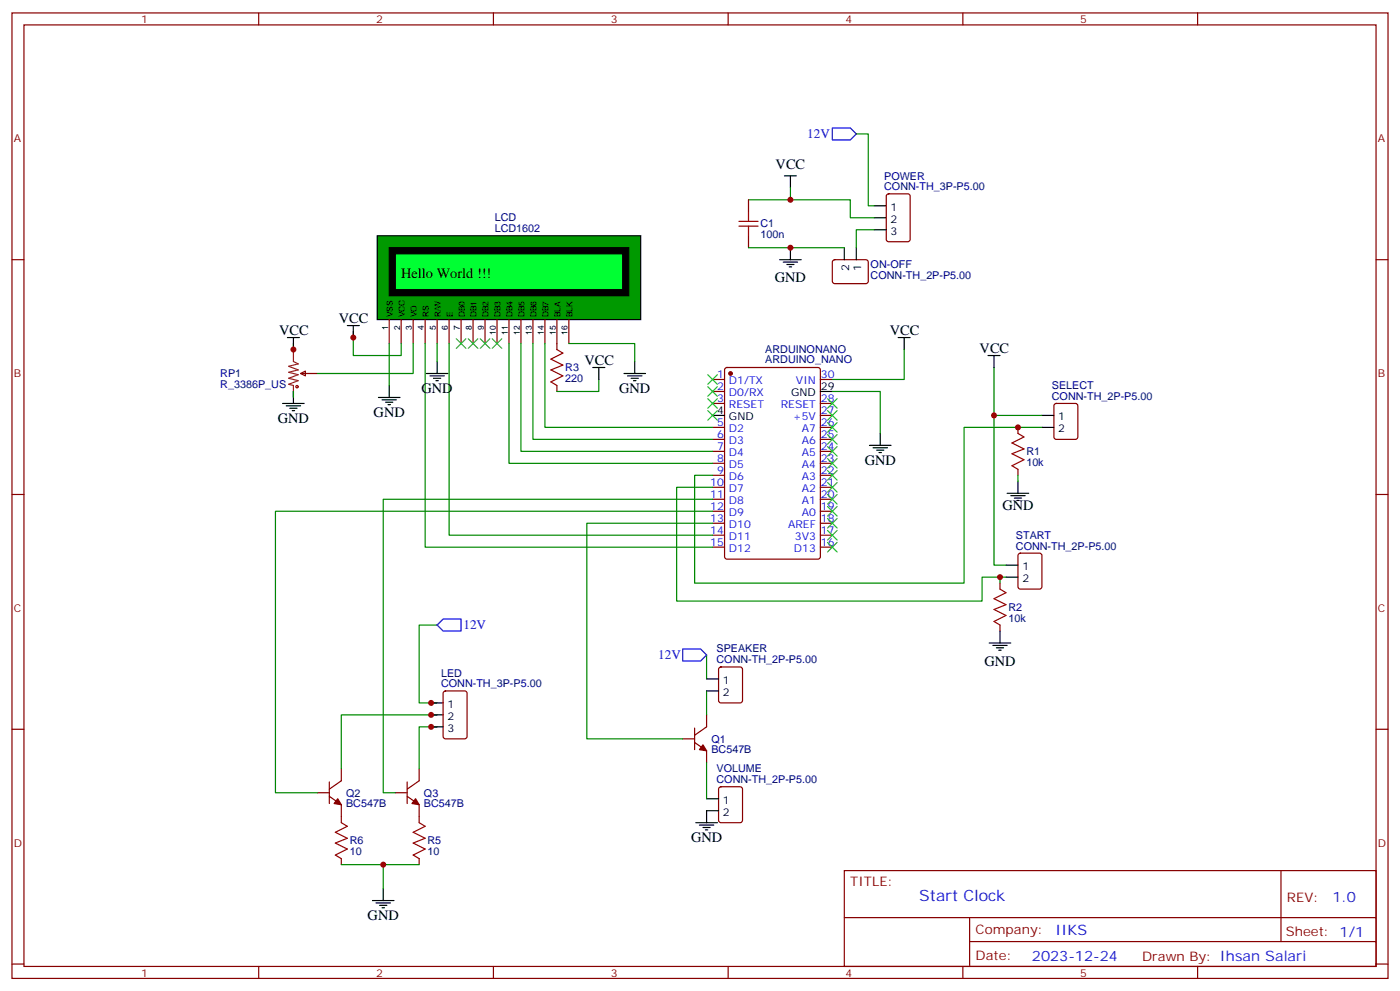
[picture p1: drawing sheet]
<svg xmlns="http://www.w3.org/2000/svg" width="412mm" height="292mm" viewBox="0 0 412 292" stroke-linecap="round" stroke-linejoin="round" font-family="sans-serif">
<g fill="none" stroke="#870000" stroke-width=".35">
<path d="M3.5 3.8h405.4v284.3h-405.4zM7.1 7.3h398.2v277.3h-398.2zM76.2 3.8v3.5M145.3 3.8v3.5M214.5 3.8v3.5M283.6 3.8v3.5M352.8 3.8v3.5M3.5 76.5h3.6M405.3 76.5h3.6M3.5 145.6h3.6M405.3 145.6h3.6M3.5 214.8h3.6"/>
<path d="M405.3 214.8h3.6M248.7 256.4h156.6v28.2h-156.6zM377.3 256.4v20.9M248.7 270.2h156.5M285.6 277.3h119.6M285.6 270.2v14.2M3.5 283.9h3.6M76.2 284.6v3.5M145.3 284.6v3.5M214.5 284.6v3.5M283.6 284.6v3.5M352.8 284.6v3.5"/>
<path d="M405.3 283.9h3.6"/>
</g>
<path d="M111.1 69.4h77.6v24.7h-77.6z" fill="#090" stroke="#000" stroke-width=".35"/>
<g fill="none" stroke="#870000" stroke-width=".35">
<path d="M114.7 94.1v7.1M118.2 94.1v7.1M121.7 94.1v7.1M125.2 94.1v7.1M128.8 94.1v7.1M132.3 94.1v7.1M135.8 94.1v7.1M139.3 94.1v7.1M142.9 94.1v7.1M146.4 94.1v7.1M149.9 94.1v7.1M153.5 94.1v7.1"/>
<path d="M157 94.1v7.1M160.5 94.1v7.1M164 94.1v7.1M167.6 94.1v7.1"/>
</g>
<path d="M114.7 73h70.5v14.1h-70.5z" fill="#000" stroke="#000" stroke-width=".35"/>
<path d="M116.4 74.7h67v10.6h-67z" fill="none" stroke="#000" stroke-width=".35"/>
<path d="M116.4 74.7h67v10.6h-67z" fill="#0f3" stroke="#000" stroke-width=".35"/>
<g fill="none" stroke="#870000" stroke-width=".35">
<path d="M220.5 58.8v3.6M261.3 57.3l.5-.2h5.6l.7 .4v13l-.5 .6-5.8 .1-.7-.5v-12.9zM220.5 69.4v3.6M245.4 76.7l.5-.2h9.4l.5 .7-.1 5.9-.6 .4h-9.5l-.4-.7v-5.6zM88.5 110l1.5-.7v1.4zM88.5 110h5M164 101.2v1.7M164 113.5v1.8M209.9 111.8h3.5M209.9 115.3h3.5M209.9 118.8h3.5M213.7 108.4l.4-.2h26.8l.7 .5 .1 55.3-.5 .6-27.1 .1-.6-.5-.1-55.3z"/>
<path d="M241.7 111.8h3.5M241.7 118.8h3.5M310.7 119l.4-.2h5.7l.6 .4 .1 9.5-.5 .6-5.9 .1-.6-.5-.1-9.4zM209.9 125.9h3.5M209.9 129.4h3.5M209.9 132.9h3.5M209.9 136.5h3.5M209.9 140h3.5M241.7 125.9h3.5M241.7 129.4h3.5M241.7 132.9h3.5M241.7 136.5h3.5"/>
<path d="M241.7 140h3.5M241.7 122.3h3.5M299.9 125.9v1.7M299.9 138.2v1.8M209.9 143.5h3.5M209.9 147h3.5M209.9 150.6h3.5M209.9 154.1h3.5M209.9 157.6h3.5M241.7 143.5h3.5M241.7 147h3.5M241.7 150.6h3.5"/>
<path d="M241.7 154.1h3.5M241.7 157.6h3.5M209.9 161.1h3.5M241.7 161.1h3.5M294.6 171.7v1.8M300.1 163.1l.5-.2h5.6l.7 .4v9.5l-.4 .6-5.9 .1-.7-.5v-9.4zM211.9 196.6l.5-.2h5.6l.7 .5v9.4l-.4 .7h-5.9l-.7-.5v-9.4zM294.6 184.1v1.7M130.8 203.7l.4-.2h5.7l.6 .4 .1 13-.5 .6-5.9 .1-.6-.5-.1-12.9zM201.1 217.6h3.5M204.6 214.4v6.4M204.6 218.7l3.5 2.4v3.5"/>
<path d="M208.1 210.5v3.6l-3.5 2.4M93.5 233.5h3.5M97 230.3v6.3M97 234.5l3.5 2.5v5.3M100.5 226.4v3.5l-3.5 2.5M116.4 233.5h3.5M119.9 230.3v6.3M119.9 234.5l3.6 2.5v5.3M123.5 226.4v3.5l-3.6 2.5M211.9 231.9l.5-.2h5.6l.7 .4v9.5l-.4 .6-5.9 .1-.7-.5v-9.4zM100.5 252.9v1.7M123.5 252.9v1.7"/>
</g>
<g fill="#870000" stroke="#870000" stroke-width=".35">
<path d="M207.1 219.4l1 1.7-2.1-.3z"/>
<path d="M99.5 235.2l1 1.8-2.1-.4z"/>
<path d="M122.4 235.2l1.1 1.8-2.1-.4z"/>
<circle cx="215.2" cy="110" r=".53"/>
</g>
<g fill="none" stroke="#000" stroke-width=".35">
<path d="M231.1 51.8h3.5M232.8 51.8v3.5M229.7 76.5h6.3M230.7 77.2h4.2M231.8 77.9h2.1M232.5 78.6h.7M232.8 73v3.5M248.7 73v3.5M252.2 73v3.5M257.5 64.1h3.6M257.5 60.6h3.6M257.5 67.7h3.6"/>
<path d="M84.7 99.4h3.5M86.4 99.4v3.5M102.3 95.9h3.5M104.1 95.9v3.5M264.6 99.4h3.5M266.3 99.4v3.5M83.3 118.8h6.3M84.3 119.5h4.2M86.4 115.3v3.5M111.5 117.1h6.3M112.5 117.8h4.3M113.6 118.5h2.1"/>
<path d="M114.3 119.2h.7M114.7 113.5v3.6M125.6 110h6.3M126.6 110.7h4.3M127.7 111.4h2.1M128.4 112.1h.7M128.8 106.5v3.5M174.6 108.2h3.6M176.4 108.2v3.6M183.8 110h6.3M184.9 110.7h4.2M185.9 111.4h2.1"/>
<path d="M186.6 112.1h.7M187 106.5v3.5M241.7 115.3h3.5M291 104.7h3.6M292.8 104.7v3.5M85.4 120.2h2.1M86.1 120.9h.7M209.9 122.3h3.5M256.1 131.2h6.4M257.2 131.9h4.2M258.2 132.6h2.1M258.9 133.3h.7"/>
<path d="M259.3 127.6v3.6M306.9 122.3h3.5M306.9 125.9h3.5M296.7 145.3h6.3M297.7 146h4.3M298.8 146.7h2.1M299.5 147.4h.7M299.9 141.7v3.6M296.3 166.4h3.6M296.3 170h3.6M208.1 200h3.6M291.4 189.4h6.3"/>
<path d="M292.5 190.1h4.2M293.5 190.8h2.1M294.2 191.5h.7M294.6 185.8v3.6M127 210.5h3.5M127 207h3.5M127 214.1h3.5M208.1 203.5h3.6M208.1 235.2h3.6M211.7 238.8h-3.6v3.5M205 242.3h6.3M206 243h4.3"/>
<path d="M207.1 243.7h2.1M207.8 244.4h.7M109.7 265.2h6.4M110.8 265.9h4.2M111.8 266.6h2.1M112.5 267.3h.7M112.9 261.7v3.5"/>
</g>
<g fill="none" stroke="#008700" stroke-width=".35">
<path d="M252.2 39.4h3.6v21.2h1.7M232.8 55.3v3.5h-12.3M232.8 58.8h17.7v5.3h7M220.5 73h28.2M257.5 67.7h-5.3v5.3M104.1 97.6v7.1h14.1v-3.5M86.4 101.2v1.7M86.4 115.3v1.8M114.7 101.2v12.3M121.7 101.2v8.8h-28.2M125.2 101.2v59.9h84.7M128.8 101.2v5.3"/>
<path d="M132.3 101.2v56.4h77.6M149.9 101.2v35.3h60M153.5 101.2v31.7h56.4M157 101.2v28.2h52.9M160.5 101.2v24.7h49.4M167.6 101.2h19.4v5.3M176.4 111.8v3.5h-12.4M245.2 115.3h14.1v12.3M266.3 102.9v8.9h-21.1M292.8 108.2v14.1h14.1M292.8 122.3v44.1h3.5M299.9 140v1.7"/>
<path d="M306.9 125.9h-22.9v45.8h-79.4v-31.7h5.3M209.9 143.5h-10.6v33.5h90v-7h5.3M209.9 154.1h-37v63.5h28.2M209.9 150.6h-128.8v82.9h12.4M209.9 147h-97v86.5h3.5M296.3 170h-1.7v1.7M128.8 184.1h-5.3v22.9h5.3M208.1 192.9v7.1M128.8 214.1h-5.3v12.3M128.8 210.5h-28.3v15.9M208.1 203.5v7M208.1 224.6v10.6"/>
<path d="M100.5 254.6h23M112.9 254.6v7.1"/>
</g>
<g fill="none" stroke="#a10000" stroke-width=".35">
<path d="M217.7 66.6h5.6M217.7 65.2h5.6M220.5 62.4v2.8M220.5 66.6v2.8M164 102.9l1.8 1.1-3.5 1.8 3.5 1.7-3.5 1.4 3.5 1.8-3.5 1.8 1.7 1M299.9 127.6l1.7 1.1-3.5 1.8 3.5 1.7-3.5 1.4 3.5 1.8-3.5 1.8 1.8 1M294.6 173.5l1.7 1.1-3.5 1.7 3.5 1.8-3.5 1.4 3.5 1.8-3.5 1.7 1.8 1.1M100.5 242.3l1.8 1-3.5 1.8 3.5 1.8-3.5 1.4 3.5 1.7-3.5 1.8 1.7 1.1M123.5 242.3l1.7 1-3.5 1.8 3.5 1.8-3.5 1.4 3.5 1.7-3.5 1.8 1.8 1.1"/>
<circle cx="87.5" cy="113.9" r=".35"/>
</g>
<path d="M86.4 102.9v3.6l1.4 .7-2.8 .7 2.8 1-2.8 .7 2.8 .7-2.8 1.1 2.8 .7-2.8 1.1 1.4 .3v3.6" fill="none" stroke="#8c2424" stroke-width=".35"/>
<g fill="none" stroke="#3c3" stroke-width=".35">
<path d="M134.4 99.8l2.8 2.8M137.2 99.8l-2.8 2.8M137.9 99.8l2.9 2.8M140.8 99.8l-2.9 2.8M141.5 99.8l2.8 2.8M144.3 99.8l-2.8 2.8M145 99.8l2.8 2.8M147.8 99.8l-2.8 2.8M208.5 117.4l2.8 2.8M208.5 113.9l2.8 2.8M208.5 110.3l2.8 2.9M211.3 117.4l-2.8 2.8"/>
<path d="M211.3 113.9l-2.8 2.8M211.3 110.3l-2.8 2.9M243.8 117.4l2.8 2.8M246.6 117.4l-2.8 2.8M208.5 120.9l2.8 2.9M211.3 120.9l-2.8 2.9M243.8 124.5l2.8 2.8M243.8 128l2.8 2.8M243.8 131.5l2.8 2.8M243.8 135l2.8 2.9M243.8 138.6l2.8 2.8M243.8 120.9l2.8 2.9"/>
<path d="M246.6 124.5l-2.8 2.8M246.6 128l-2.8 2.8M246.6 131.5l-2.8 2.8M246.6 135l-2.8 2.9M246.6 138.6l-2.8 2.8M246.6 120.9l-2.8 2.9M243.8 142.1l2.8 2.8M243.8 145.6l2.8 2.8M243.8 149.2l2.8 2.8M243.8 152.7l2.8 2.8M243.8 156.2l2.8 2.8M243.8 159.7l2.8 2.9"/>
<path d="M246.6 142.1l-2.8 2.8M246.6 145.6l-2.8 2.8M246.6 149.2l-2.8 2.8M246.6 152.7l-2.8 2.8M246.6 156.2l-2.8 2.8M246.6 159.7l-2.8 2.9"/>
</g>
<path d="M245.2 37.7h5.3l1.7 1.7-1.7 1.8h-5.3zM128.8 184.1l1.7-1.8h5.3v3.5h-5.3zM201.1 191.1h5.3l1.7 1.8-1.7 1.8h-5.3z" fill="none" stroke="#00f" stroke-width=".35"/>
<g fill="#c00">
<circle cx="292.8" cy="122.3" r=".88"/>
<circle cx="299.9" cy="125.9" r=".88"/>
<circle cx="294.6" cy="170" r=".88"/>
<circle cx="112.9" cy="254.6" r=".88"/>
<circle cx="104.1" cy="99.4" r=".88"/>
<circle cx="86.4" cy="102.9" r=".88"/>
<circle cx="232.8" cy="73" r=".88"/>
<circle cx="232.8" cy="58.8" r=".88"/>
<circle cx="127" cy="210.5" r=".88"/>
<circle cx="127" cy="207" r=".88"/>
<circle cx="127" cy="214.1" r=".88"/>
</g>
<text font-size="4.6" fill="#00f" x="270.8" y="265.4">Start Clock</text>
<g font-size="4.2">
<text x="228.5" y="49.7">VCC</text>
<text x="118.2" y="81.8">Hello World !!!</text>
<text x="228.2" y="83.2">GND</text>
<text x="99.8" y="95.2">VCC</text>
<text x="82.2" y="98.7">VCC</text>
<text x="262.1" y="98.7">VCC</text>
<text x="172.2" y="107.5">VCC</text>
<text x="288.6" y="104">VCC</text>
<text x="124.2" y="115.6">GND</text>
<text x="182.4" y="115.6">GND</text>
<text x="81.8" y="124.5">GND</text>
<text x="110.1" y="122.7">GND</text>
<text x="254.7" y="136.8">GND</text>
<text x="295.3" y="150.3">GND</text>
<text x="290" y="196.1">GND</text>
<text x="203.6" y="247.9">GND</text>
<text x="108.3" y="270.9">GND</text>
</g>
<g font-size="4.2" fill="#00f">
<text x="392.5" y="265.7">1.0</text>
<text x="310.9" y="275.2">IIKS</text>
<text x="304" y="283">2023-12-24</text>
</g>
<g font-size="3.9" fill="#00f">
<text x="237.8" y="40.7">12V</text>
<text x="136.5" y="185.3">12V</text>
<text x="193.9" y="194.1">12V</text>
</g>
<g font-size="3.9" fill="#800">
<text x="250.5" y="261">TITLE:</text>
<text x="379.1" y="265.7">REV:</text>
<text x="287.4" y="275.2">Company:</text>
<text x="378.7" y="275.8">Sheet: 1/1</text>
<text x="287.4" y="282.9">Date:</text>
<text x="336.4" y="282.9">Drawn By: Ihsan Salari</text>
</g>
<g font-size="3.2" fill="#800">
<text x="41.6" y="6.8">1</text>
<text x="110.8" y="6.8">2</text>
<text x="179.9" y="6.8">3</text>
<text x="249.1" y="6.8">4</text>
<text x="318.2" y="6.8">5</text>
<text x="4.1" y="41.9">A</text>
<text x="405.9" y="41.9">A</text>
<text x="4.1" y="111.1">B</text>
<text x="405.9" y="111.1">B</text>
<text x="4.1" y="180.2">C</text>
<text x="405.9" y="180.2">C</text>
<text x="4.1" y="249.3">D</text>
<text x="405.9" y="249.3">D</text>
<text x="41.6" y="287.6">1</text>
<text x="110.8" y="287.6">2</text>
<text x="179.9" y="287.6">3</text>
<text x="249.1" y="287.6">4</text>
<text x="318.2" y="287.6">5</text>
</g>
<g font-size="3.2" fill="#000080">
<text x="260.5" y="52.9">POWER</text>
<text x="260.5" y="56">CONN-TH_3P-P5.00</text>
<text x="145.7" y="65.2">LCD</text>
<text x="145.7" y="68.4">LCD1602</text>
<text x="224" y="70.2">100n</text>
<text x="224" y="67">C1</text>
<text x="256.5" y="82.1">CONN-TH_2P-P5.00</text>
<text x="256.5" y="79">ON-OFF</text>
<text x="225.4" y="107">ARDUINO_NANO</text>
<text x="225.4" y="103.9">ARDUINONANO</text>
<text x="64.9" y="111.1">RP1</text>
<text x="166.5" y="112.5">220</text>
<text x="166.5" y="109.4">R3</text>
<text x="64.9" y="114.3">R_3386P_US</text>
<text x="309.8" y="117.8">CONN-TH_2P-P5.00</text>
<text x="309.8" y="114.6">SELECT</text>
<text x="302.3" y="137.2">10k</text>
<text x="302.3" y="134">R1</text>
<text x="299.3" y="161.9">CONN-TH_2P-P5.00</text>
<text x="299.3" y="158.7">START</text>
<text x="297" y="179.9">R2</text>
<text x="297" y="183.1">10k</text>
<text x="211.1" y="195.4">CONN-TH_2P-P5.00</text>
<text x="211.1" y="192.1">SPEAKER</text>
<text x="129.9" y="202.4">CONN-TH_3P-P5.00</text>
<text x="129.9" y="199.3">LED</text>
<text x="209.5" y="221.9">BC547B</text>
<text x="209.5" y="218.7">Q1</text>
<text x="211.1" y="227.4">VOLUME</text>
<text x="211.1" y="230.6">CONN-TH_2P-P5.00</text>
<text x="102" y="237.8">BC547B</text>
<text x="102" y="234.6">Q2</text>
<text x="124.9" y="237.8">BC547B</text>
<text x="124.9" y="234.6">Q3</text>
<text x="103" y="251.9">10</text>
<text x="103" y="248.7">R6</text>
<text x="125.9" y="251.9">10</text>
<text x="125.9" y="248.7">R5</text>
</g>
<g font-size="3.2">
<text x="262.4" y="65.5">2</text>
<text x="262.4" y="62">1</text>
<text x="262.4" y="69.1">3</text>
<text x="250.1" y="79.8" transform="rotate(-90 250.1 79.8)">2</text>
<text x="253.6" y="79.8" transform="rotate(-90 253.6 79.8)">1</text>
<text x="233.1" y="116.7">GND</text>
<text x="241.8" y="114.9">29</text>
<text x="211.2" y="122">4</text>
<text x="214.7" y="123.8">GND</text>
<text x="311.7" y="123.8">1</text>
<text x="311.7" y="127.3">2</text>
<text x="301.2" y="167.9">1</text>
<text x="301.2" y="171.4">2</text>
<text x="213" y="201.4">1</text>
<text x="131.8" y="208.4">1</text>
<text x="213" y="204.9">2</text>
<text x="131.8" y="211.9">2</text>
<text x="131.8" y="215.5">3</text>
<text x="213" y="236.6">1</text>
<text x="213" y="240.2">2</text>
</g>
<g font-size="3.2" fill="#00f">
<text x="211.2" y="111.4">1</text>
<text x="214.7" y="113.2">D1/TX</text>
<text x="234.5" y="113.2">VIN</text>
<text x="241.8" y="111.4">30</text>
<text x="211.2" y="114.9">2</text>
<text x="211.2" y="118.5">3</text>
<text x="214.7" y="116.7">D0/RX</text>
<text x="241.8" y="118.5">28</text>
<text x="211.2" y="125.5">5</text>
<text x="214.7" y="120.2">RESET</text>
<text x="230" y="120.2">RESET</text>
<text x="233.6" y="123.8">+5V</text>
<text x="241.8" y="125.5">26</text>
<text x="241.8" y="122">27</text>
<text x="211.2" y="129">6</text>
<text x="214.7" y="127.3">D2</text>
<text x="214.7" y="130.8">D3</text>
<text x="236.2" y="130.8">A6</text>
<text x="236.2" y="127.3">A7</text>
<text x="241.8" y="129">25</text>
<text x="211.2" y="132.6">7</text>
<text x="211.2" y="136.1">8</text>
<text x="214.7" y="134.3">D4</text>
<text x="214.7" y="137.9">D5</text>
<text x="236.2" y="137.9">A4</text>
<text x="236.2" y="134.3">A5</text>
<text x="241.8" y="136.1">23</text>
<text x="241.8" y="132.6">24</text>
<text x="209.2" y="143.2">10</text>
<text x="211.2" y="139.6">9</text>
<text x="214.7" y="141.4">D6</text>
<text x="236.2" y="141.4">A3</text>
<text x="241.8" y="143.2">21</text>
<text x="241.8" y="139.6">22</text>
<text x="209.2" y="146.7">11</text>
<text x="214.7" y="144.9">D7</text>
<text x="214.7" y="148.4">D8</text>
<text x="236.2" y="148.4">A1</text>
<text x="236.2" y="144.9">A2</text>
<text x="241.8" y="146.7">20</text>
<text x="209.2" y="150.2">12</text>
<text x="209.2" y="153.7">13</text>
<text x="214.7" y="152">D9</text>
<text x="214.7" y="155.5">D10</text>
<text x="232.1" y="155.5">AREF</text>
<text x="236.2" y="152">A0</text>
<text x="241.8" y="153.7">18</text>
<text x="241.8" y="150.2">19</text>
<text x="209.2" y="157.3">14</text>
<text x="209.2" y="160.8">15</text>
<text x="214.7" y="159">D11</text>
<text x="234.1" y="159">3V3</text>
<text x="241.8" y="160.8">16</text>
<text x="241.8" y="157.3">17</text>
<text x="214.7" y="162.6">D12</text>
<text x="233.9" y="162.6">D13</text>
</g>
<g font-size="2.5">
<text x="115.7" y="93.4" transform="rotate(-90 115.7 93.4)">VSS</text>
<text x="119.2" y="93.4" transform="rotate(-90 119.2 93.4)">VCC</text>
<text x="122.8" y="93.4" transform="rotate(-90 122.8 93.4)">VO</text>
<text x="126.3" y="93.4" transform="rotate(-90 126.3 93.4)">RS</text>
<text x="129.8" y="93.4" transform="rotate(-90 129.8 93.4)">R/W</text>
<text x="133.3" y="93.4" transform="rotate(-90 133.3 93.4)">E</text>
<text x="136.9" y="93.4" transform="rotate(-90 136.9 93.4)">DB0</text>
<text x="140.4" y="93.4" transform="rotate(-90 140.4 93.4)">DB1</text>
<text x="143.9" y="93.4" transform="rotate(-90 143.9 93.4)">DB2</text>
<text x="147.5" y="93.4" transform="rotate(-90 147.5 93.4)">DB3</text>
<text x="151" y="93.4" transform="rotate(-90 151 93.4)">DB4</text>
<text x="154.5" y="93.4" transform="rotate(-90 154.5 93.4)">DB5</text>
<text x="158" y="93.4" transform="rotate(-90 158 93.4)">DB6</text>
<text x="161.6" y="93.4" transform="rotate(-90 161.6 93.4)">DB7</text>
<text x="165.1" y="93.4" transform="rotate(-90 165.1 93.4)">BLA</text>
<text x="168.6" y="93.4" transform="rotate(-90 168.6 93.4)">BLK</text>
<text x="114.3" y="97.3" transform="rotate(-90 114.3 97.3)">1</text>
<text x="117.8" y="97.3" transform="rotate(-90 117.8 97.3)">2</text>
<text x="121.4" y="97.3" transform="rotate(-90 121.4 97.3)">3</text>
<text x="124.9" y="97.3" transform="rotate(-90 124.9 97.3)">4</text>
<text x="128.4" y="97.3" transform="rotate(-90 128.4 97.3)">5</text>
<text x="131.9" y="97.3" transform="rotate(-90 131.9 97.3)">6</text>
<text x="135.5" y="97.3" transform="rotate(-90 135.5 97.3)">7</text>
<text x="139" y="97.3" transform="rotate(-90 139 97.3)">8</text>
<text x="142.5" y="97.3" transform="rotate(-90 142.5 97.3)">9</text>
<text x="146" y="98.6" transform="rotate(-90 146 98.6)">10</text>
<text x="149.6" y="98.6" transform="rotate(-90 149.6 98.6)">11</text>
<text x="153.1" y="98.6" transform="rotate(-90 153.1 98.6)">12</text>
<text x="156.6" y="98.6" transform="rotate(-90 156.6 98.6)">13</text>
<text x="160.2" y="98.6" transform="rotate(-90 160.2 98.6)">14</text>
<text x="163.7" y="98.6" transform="rotate(-90 163.7 98.6)">15</text>
<text x="167.2" y="98.6" transform="rotate(-90 167.2 98.6)">16</text>
</g>
</svg>
